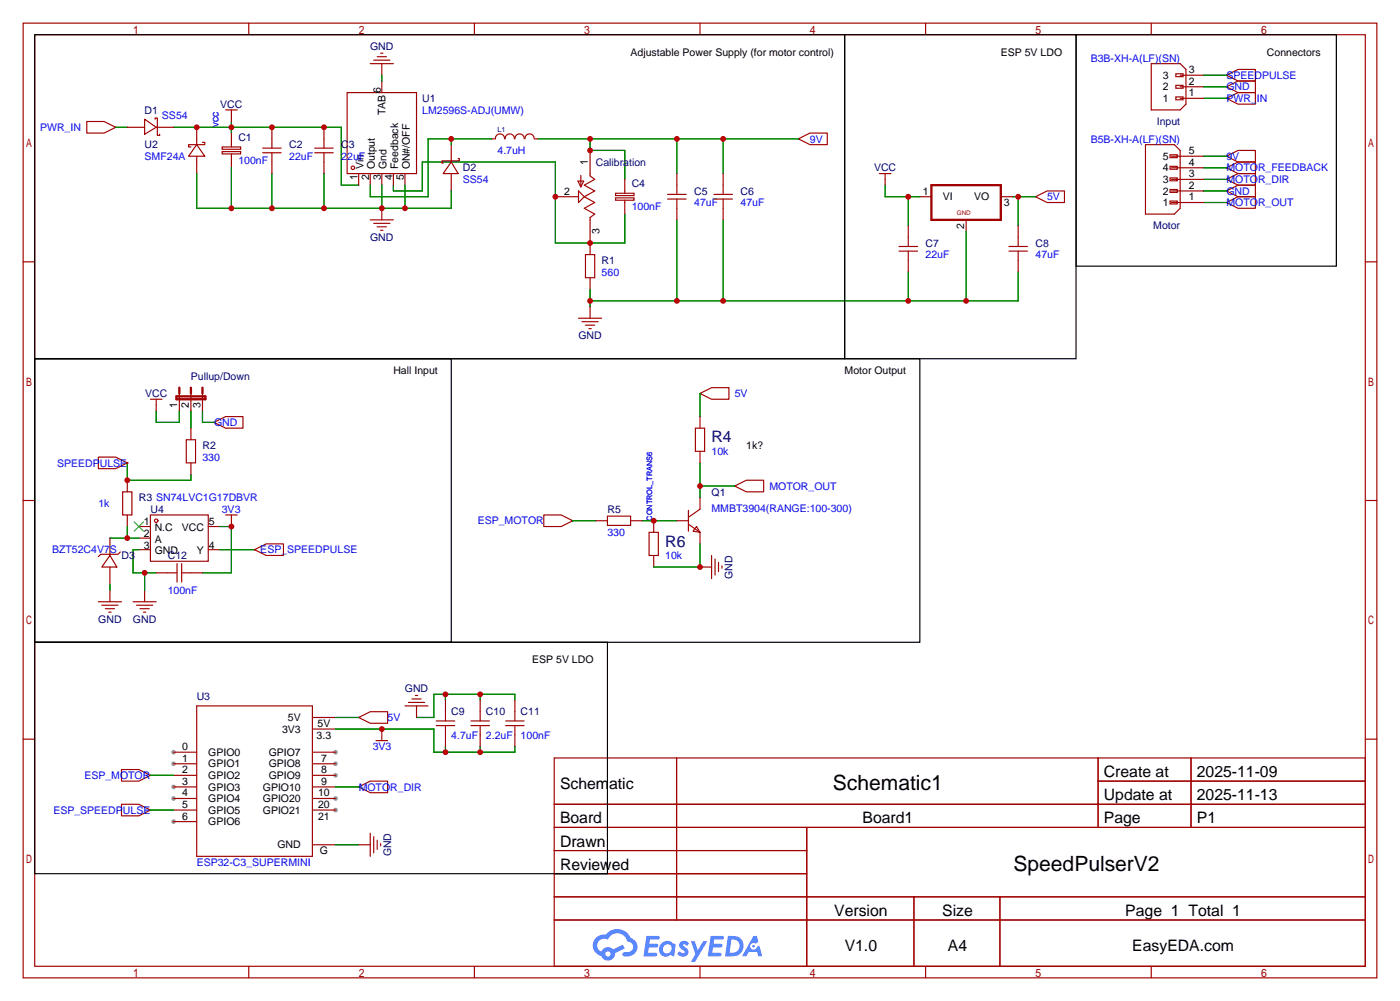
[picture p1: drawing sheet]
<svg xmlns="http://www.w3.org/2000/svg" width="307mm" height="220mm" viewBox="0 0 307 220" stroke-linecap="round" stroke-linejoin="round" font-family="sans-serif">
<g fill="#999">
<circle cx="38.1" cy="165.1" r=".51"/>
<circle cx="38.1" cy="167.6" r=".51"/>
<circle cx="38.1" cy="172.7" r=".51"/>
<circle cx="38.1" cy="175.3" r=".51"/>
<circle cx="38.1" cy="180.3" r=".51"/>
<circle cx="73.7" cy="165.1" r=".51"/>
<circle cx="73.7" cy="167.6" r=".51"/>
<circle cx="73.7" cy="170.2" r=".51"/>
<circle cx="73.7" cy="175.3" r=".51"/>
<circle cx="73.7" cy="177.8" r=".51"/>
</g>
<g fill="none" stroke="#a10000" stroke-width=".25">
<path d="M5.1 5.1h297.2v209.5h-297.2zM7.6 7.6h292.1v204.5h-292.1zM54.6 5.1v2.5M104.1 5.1v2.5M153.7 5.1v2.5M203.2 5.1v2.5M252.7 5.1v2.5M5.1 57.5h2.5M299.7 57.5h2.6M5.1 109.9h2.5M299.7 109.9h2.6M5.1 162.2h2.5"/>
<path d="M121.7 166.4h178v45.7h-178zM121.7 176.5h178M148.5 166.4v35.5M241.1 166.4v15.2M241.1 171.4h58.6M261.5 166.4v15.2M299.7 162.2h2.6M121.7 181.6h178M121.7 186.7h55.4M121.7 196.8h178M121.7 191.8h55.4M177.1 181.6v30.5"/>
<path d="M200.6 196.8v15.3M219.5 196.8v15.3M54.6 212.1v2.5M104.1 212.1v2.5M121.7 201.9h178M153.7 212.1v2.5M203.2 212.1v2.5M252.7 212.1v2.5"/>
</g>
<g fill="#5487ff">
<path d="M149.4 206.8a1.3 1.3 0 0 1 1.8 .3l-.4 .6a.54 .54 0 0 0-.9-.3l.2 .3a1.28 1.28 0 0 1 .7 2 1.53 1.53 0 0 1-2.1-.3l.5-.6 .8 .4a.31 .31 0 0 0 .3-.2 .31 .31 0 0 0-.3-.4 1.12 1.12 0 0 1-.6-1.8z"/>
<path d="M151.7 206.6h.8l.7 2 1.2-2h.9l-2.7 4.5h-.9l1-1.6z"/>
<path d="M141.9 205.4h2.3a.46 .46 0 0 1 .5 .1 .46 .46 0 0 1 .1 .5l-.4 .2h-1.7l-.2 .9h1.7a.4 .4 0 0 1 .3 .5 .4 .4 0 0 1-.4 .3h-1.7l-.1 1.2h1.3a.46 .46 0 0 1 .5 .1 .46 .46 0 0 1 .1 .5l-.3 .2h-2.6z"/>
<path d="M156 205.4h2.3a.47 .47 0 0 1 .5 .1 .47 .47 0 0 1 .1 .5l-.4 .2h-1.7l-.1 .9h1.6a.4 .4 0 0 1 .3 .5 .4 .4 0 0 1-.4 .3h-1.7l-.1 1.2h1.3a.46 .46 0 0 1 .5 .1 .46 .46 0 0 1 .2 .5l-.4 .2h-2.6z"/>
<path d="M165.4 205.4h.7l.4 1.4-.6 .3a.75 .75 0 0 0-1.2 .3 .75 .75 0 0 0 .5 1.1 .75 .75 0 0 0 1-.7l.5-.3 .6 2.4h-.8l-.3-1h-1.8l-.6 1h-.9z"/>
<path d="M159.8 205.4l-.6 4.5h1.4a2.27 2.27 0 0 0 2.6-2.3 2.27 2.27 0 0 0-2.7-2.2zM160.6 206.2a1.5 1.5 0 0 1 1.8 1.5 1.5 1.5 0 0 1-2 1.4h-.2z"/>
<path d="M145.2 207.1a1.6 1.6 0 0 0-.3 2.2 1.6 1.6 0 0 0 2.3 .2l.8 .4 .3-2.5-.2-.2-.4-.1a1.58 1.58 0 0 0-2.5 0zM145.8 207.6a.98 .98 0 0 1 1.6 .4 .98 .98 0 0 1-1 1.3 .94 .94 0 0 1-.9-.7 .94 .94 0 0 1 .3-1z"/>
<path d="M130.9 205.8a2.37 2.37 0 0 0 1.1 4 1.54 1.54 0 0 0 1.8 1 1.54 1.54 0 0 0 1.2-1.6l2.2-1.1-.5-.7-2.1 1a1.57 1.57 0 0 0-2.6 .5 1.5 1.5 0 0 1-.7-2.1 1.5 1.5 0 0 1 2.2-.5 2.23 2.23 0 0 1 2.2-1.5 2.23 2.23 0 0 1 2 1.9 1.16 1.16 0 0 1 1.3 1.1 1.16 1.16 0 0 1-1.1 1.2h-.7a.47 .47 0 0 0-.6 .4 .47 .47 0 0 0 .5 .5 2.17 2.17 0 0 0 2.5-.9 2.17 2.17 0 0 0-.4-2.7l-.8-.4a3.2 3.2 0 0 0-5.4-.8l-1.1 .1zM132.9 209.4a.6 .6 0 0 1 1.2 0 .6 .6 0 0 1-1.2 0z"/>
<circle cx="165.4" cy="207.7" r=".28"/>
</g>
<g fill="none" stroke="#a10000" stroke-width=".25">
<path d="M81.3 14h5.1M82 13.2h3.6M82.8 12.4h2M83.6 11.7h.5M83.8 14v2.5M83.8 17.8v2.5M252.7 14h6.4l1.2 1.2v7.7l-1.2 1.2h-6.4zM258.1 18.7h1.6v.7h-1.6zM258.1 16.2h1.6v.6h-1.6zM259.1 19h5.1M259.1 16.5h5.1M269.2 19l2.6-1.2h3.8v2.5h-3.8z"/>
<path d="M269.2 19h.1M269.2 16.5l2.6-1.3h3.8v2.6h-3.8zM269.2 16.5h.1M19 26.7h3.9l2.5 1.2-2.5 1.3h-3.9zM25.4 27.9h.1M27.9 27.9h3.8M31.7 26.2l2.6 1.7-2.6 1.6zM34 26.2v-.3h.5v3.8h.6v-.2M34.3 27.9h3.8M43.2 31.8l1.8 2.5h-3.6zM43.2 27.9v3.9M43.2 34.3v3.8"/>
<path d="M44.4 31.2h.6v.6h-3.6v.5h.5M48.8 32.3h4v.5h-4zM48.8 33.3h4v.5h-4zM49.5 24.1h2.6M50.8 24.1v2.6M50.8 29.2v3.1M50.8 33.8v3M57.7 32.5h4M57.7 33.5h4M59.7 27.9v4.6M59.7 33.5v4.6M69.1 32.5h4.1"/>
<path d="M69.1 33.5h4.1M71.1 27.9v4.6M71.1 33.5v4.6M76.2 20.3h15.2v17.8h-15.2zM78.7 38.1v2.5M81.3 38.1v2.5M83.8 38.1v2.5M86.4 38.1v2.5M88.9 38.1v2.5M99.1 35.6l1.5 2.5h-3.3zM99.1 31.8v3.8M99.1 38.1v3.8"/>
<path d="M100.6 34.8h.2v.5h-3.8v.5h.3M110.8 30.5a1.01 1.01 0 0 0-1-1.1 1.01 1.01 0 0 0-1.1 1.1h-.8M110.9 30.5a1.01 1.01 0 0 1 1-1.1 1.01 1.01 0 0 1 1 1.1M113 30.5a1.01 1.01 0 0 1 1.1-1.1 1.01 1.01 0 0 1 1 1.1M115.2 30.5a1.01 1.01 0 0 1 1.1-1.1 1.01 1.01 0 0 1 1 1.1M117.3 30.5h.8M126.9 39.8h1.2l-.6 1.2zM127.5 38.5v2.5M129.5 33v5.6l1.1 .8-2.3 1.2 2.3 1.3-2.3 1.3M137.2 39.4v3M148.6 38.1v4.6M158.7 38.1v4.6"/>
<path d="M175.3 30.5l2.5-1.3h3.8v2.6h-3.8zM175.3 30.5h.1M193 38.1h2.6M194.3 38.1v2.5M251.5 31.8h6.3l1.3 1.2v12.7l-1.3 1.3h-6.3zM256.9 39.1h1.5v.6h-1.5zM256.9 36.5h1.5v.6h-1.5zM256.9 34h1.5v.6h-1.5zM257.2 39.4h7M257.2 36.8h7M257.2 34.3h7M258.1 21.3h1.6v.6h-1.6z"/>
<path d="M259.1 21.6h5.1M269.2 21.6l2.6-1.3h3.8v2.6h-3.8zM269.2 21.6h.1M269.2 34.3l2.6-1.3h3.8v2.6h-3.8zM269.2 34.3h.1M269.2 36.8l2.6-1.2h3.8v2.5h-3.8zM269.2 36.8h.1M269.2 39.4l2.6-1.3h3.8v2.5h-3.8zM269.2 39.4h.1M81.3 48.3h5.1M82 49h3.6M82.8 49.8h2"/>
<path d="M83.6 50.5h.5M83.8 45.7v2.6M121.9 43.2h5.1M127 41.9l1.3 1.3-1.3 1.2zM128.3 43.2l2.3 1.2-2.3 1.3 2.3 1.3-1.1 .8v8.1M128.5 55.9h2.1v5.1h-2.1zM135.1 42.4h4.1v.5h-4.1zM135.1 43.4h4.1v.5h-4.1zM137.2 43.9v3.1M146.6 43.7h4M146.6 42.7h4M148.6 43.7v4.6"/>
<path d="M156.7 43.7h4.1M156.7 42.7h4.1M158.7 43.7v4.6M197.4 55.1h4M197.4 54.1h4M199.4 49.5v4.6M199.4 55.1v4.6M201.9 43.2h2.6M212.1 48.3v2.5M219.7 43.2h2.5M221.5 55.1h4.1M221.5 54.1h4.1"/>
<path d="M223.5 49.5v4.6M223.5 55.1v4.6M227.3 43.2l2.6-1.3h3.8v2.5h-3.8zM227.3 43.2h.1M256.9 44.1h1.5v.7h-1.5zM256.9 41.6h1.5v.6h-1.5zM257.2 44.4h7M257.2 41.9h7M269.2 41.9l2.6-1.3h3.8v2.6h-3.8zM269.2 41.9h.1M269.2 44.4l2.6-1.2h3.8v2.5h-3.8zM269.2 44.4h.1"/>
<path d="M127 69.8h5.1M127.8 70.6h3.5M128.5 71.4h2.1M129.3 72.1h.5M129.5 61v2.5M129.5 67.3v2.5M33 87.6h2.6M34.3 87.6v2.6M39.4 86.4v3.8M40.9 96.5h2v5.1h-2zM41.9 86.4v3.8M41.9 94v2.5"/>
<path d="M44.4 86.4v3.8M47 92.7l2.5-1.3h3.8v2.6h-3.8zM47 92.7h.1M152.7 94h2v5.1h-2zM153.7 86.4l2.5-1.3h3.8v2.5h-3.8zM153.7 86.4h.1M153.7 91.4v2.6M153.7 99.1v2.5M21.6 100.3h3.8l2.5 1.3-2.5 1.3h-3.8zM24.1 118.1v3.8M26.9 107.9h2.1v5.1h-2.1zM27.9 101.6h.1"/>
<path d="M27.9 105.4v2.5M27.9 113v2.6M30.5 115.6h2.5M30.5 118.1h2.5M33 113h12.7v10.2h-12.7zM41.9 101.6v2.5M45.7 115.6h2.6M49.5 113h2.6M50.8 115.6h.1M50.8 113v2.6M119.4 113h3.8l2.5 1.3-2.5 1.3h-3.8zM125.7 114.3h.1"/>
<path d="M130.8 114.3h2.5M133.3 113.3h5.1v2h-5.1zM138.4 114.3h2.6M142.5 116.8h2v5.1h-2zM143.5 114.3v2.5M148.6 114.3h2.5M151.1 115.1l2.6 1.7M151.1 112v4.6M152.9 115.6l.8 1.2-1.6-.2zM153.7 109.2v2.6l-2.6 1.7M153.7 116.8v2.6M161.3 106.7l2.5-1.3h3.8v2.5h-3.8z"/>
<path d="M161.3 106.7h.1M21.6 132.1h5.1M22.4 132.8h3.5M23.1 133.6h2M23.9 134.4h.5M24.1 121.9l1.6 2.6h-3.3zM24.1 124.5v3.8M24.1 129.5v2.6M26.4 121.2l-.5 .5h-3.8l-.5 .5M29.2 132.1h5.1M30 132.8h3.5M30.5 120.6h2.5"/>
<path d="M30.7 133.6h2.1M31.5 134.4h.5M31.7 129.5v2.6M34.3 125.7h4.6M38.9 123.7v4.1M39.9 125.7h4.5M39.9 123.7v4.1M45.7 120.6h2.6M55.9 120.6l2.5-1.2h3.8v2.5h-3.8zM55.9 120.6h.1M143.5 121.9v2.6M153.7 124.5h2.5"/>
<path d="M156.2 121.9v5.1M157 122.7v3.5M157.7 123.4v2.1M158.5 124.2v.5M43.2 154.9h25.4v33.1h-25.4zM68.6 157.5h5.1M78.7 157.5l2.6-1.3h3.8v2.5h-3.8zM78.7 157.5h.1M88.9 154.9h5.1M89.7 154.2h3.5M90.4 153.4h2.1M91.2 152.7h.5"/>
<path d="M91.4 154.9v2.6M95.8 158.2h4M95.8 159.3h4M97.8 153.7v4.5M97.8 159.3v4.5M103.4 158.2h4M103.4 159.3h4M105.4 153.7v4.5M105.4 159.3v4.5M111 158.2h4.1M111 159.3h4.1M113 153.7v4.5"/>
<path d="M113 159.3v4.5M26.7 176.5h3.8l2.5 1.3-2.5 1.3h-3.8zM26.7 168.9h3.8l2.5 1.3-2.5 1.2h-3.8zM33 177.8h.1M33 170.2h.1M38.1 165.1h5.1M38.1 167.6h5.1M38.1 170.2h5.1M38.1 172.7h5.1M38.1 175.3h5.1M38.1 177.8h5.1M68.6 160h5.1"/>
<path d="M68.6 165.1h5.1M68.6 167.6h5.1M68.6 170.2h5.1M68.6 172.7h5.1M68.6 175.3h5.1M68.6 177.8h5.1M78.7 172.7l2.6-1.3h3.8v2.6h-3.8zM78.7 172.7h.1M82.5 162.6h2.6M83.8 160h.1M83.8 160v2.6M38.1 180.3h5.1"/>
<path d="M68.6 185.4h5.1M78.7 185.4h2.6M81.3 182.9v5.1M82 183.6v3.6M82.8 184.4v2M83.6 185.2v.5"/>
<circle cx="77.5" cy="36.8" r=".38"/>
<circle cx="34.3" cy="114.3" r=".38"/>
</g>
<g fill="none" stroke="#008700" stroke-width=".25">
<path d="M83.8 16.5v1.3M264.2 19h5M264.2 16.5h5M25.4 27.9h2.5M38.1 27.9h36.8v12.7h3.8M43.2 38.1v7.6h55.9v-3.8M50.8 26.7v2.5M50.8 36.8v8.9M59.7 38.1v7.6M71.1 38.1v7.6M99.1 30.5v1.3M107.9 30.5h-13.9v12.7h-12.7v-2.6"/>
<path d="M118.1 30.5h57.2M129.5 30.5v2.5h7.7v6.4M148.6 30.5v7.6M158.7 30.5v7.6M264.2 21.6h5M264.2 34.3h5M264.2 36.8h5M264.2 39.4h5M83.8 40.6v5.1M86.4 40.6v1.3h6.3v-6.3h29.2v17.7h15.3v-6.3M88.9 40.6v5.1M148.6 48.3v17.7"/>
<path d="M158.7 48.3v17.7M194.3 40.6v2.6h7.6M199.4 43.2v6.3M199.4 59.7v6.3M212.1 50.8v15.2M222.2 43.2h5.1M223.5 43.2v6.3M223.5 59.7v6.3h-94M264.2 41.9h5M264.2 44.4h5M129.5 63.5v3.8M34.3 90.2v2.5h5.1v-2.5"/>
<path d="M41.9 90.2v3.8M44.4 90.2v2.5h2.6M153.7 86.4v5M24.1 118.1h6.4M27.9 101.6v3.8h14v-1.3M27.9 115.6v2.5M48.3 115.6h2.5v10.1h-6.4M125.7 114.3h5.1M141 114.3h7.6M153.7 101.6v7.6M153.7 119.4v5.1h-10.2M153.7 106.7h7.6"/>
<path d="M24.1 128.3v1.2M30.5 120.6h-1.3v5.1h5.1M31.7 125.7v3.8M48.3 120.6h7.6M73.7 157.5h5M97.8 152.4v1.3M105.4 152.4v1.3M113 153.7v-1.3h-17.8v5.1h-3.8M33 177.8h5.1M33 170.2h5.1M73.7 160h21.5v5.1h17.8v-1.3M73.7 172.7h5"/>
<path d="M97.8 163.8v1.3M105.4 163.8v1.3M73.7 185.4h5"/>
</g>
<path d="M204.5 40.6h15.2v7.7h-15.2zM38.7 87h6.4v.6h-6.4zM39.4 85.1v1.3M41.9 85.1v1.3M44.4 85.1v1.3" fill="none" stroke="#a10000" stroke-width=".51"/>
<path d="M7.6 7.6h177.8v71.1h-177.8zM185.4 7.6h50.8v71.1h-50.8zM236.2 7.6h57.2v50.8h-57.2zM7.6 78.7h194.3v62.3h-194.3zM7.6 78.7h91.5v62.3h-91.5zM7.6 141h125.7v50.8h-125.7z" fill="none" stroke="#000" stroke-width=".25"/>
<path d="M29.5 114.6l2 2M31.5 114.6l-2 2" fill="none" stroke="#3c3" stroke-width=".25"/>
<g fill="#c00">
<circle cx="83.8" cy="160" r=".63"/>
<circle cx="97.8" cy="165.1" r=".63"/>
<circle cx="105.4" cy="165.1" r=".63"/>
<circle cx="105.4" cy="152.4" r=".63"/>
<circle cx="97.8" cy="152.4" r=".63"/>
<circle cx="153.7" cy="106.7" r=".63"/>
<circle cx="143.5" cy="114.3" r=".63"/>
<circle cx="153.7" cy="124.5" r=".63"/>
<circle cx="223.5" cy="43.2" r=".63"/>
<circle cx="148.6" cy="30.5" r=".63"/>
<circle cx="158.8" cy="30.5" r=".63"/>
<circle cx="129.5" cy="30.5" r=".63"/>
<circle cx="129.5" cy="33" r=".63"/>
<circle cx="121.9" cy="43.2" r=".63"/>
<circle cx="129.5" cy="53.3" r=".63"/>
<circle cx="50.8" cy="27.9" r=".63"/>
<circle cx="43.2" cy="27.9" r=".63"/>
<circle cx="59.7" cy="27.9" r=".63"/>
<circle cx="71.1" cy="27.9" r=".63"/>
<circle cx="212.1" cy="66" r=".63"/>
<circle cx="199.4" cy="66" r=".63"/>
<circle cx="158.8" cy="66" r=".63"/>
<circle cx="148.6" cy="66" r=".63"/>
<circle cx="129.5" cy="66" r=".63"/>
<circle cx="99.1" cy="30.5" r=".63"/>
<circle cx="199.4" cy="43.2" r=".63"/>
<circle cx="27.9" cy="105.4" r=".63"/>
<circle cx="50.8" cy="115.6" r=".63"/>
<circle cx="31.8" cy="125.7" r=".63"/>
<circle cx="27.9" cy="118.1" r=".63"/>
<circle cx="59.7" cy="45.7" r=".63"/>
<circle cx="50.8" cy="45.7" r=".63"/>
<circle cx="71.1" cy="45.7" r=".63"/>
<circle cx="83.8" cy="45.7" r=".63"/>
<circle cx="88.9" cy="45.7" r=".63"/>
</g>
<g font-size="4.6">
<text x="182.9" y="173.5">Schematic1</text>
<text x="222.5" y="191.3">SpeedPulserV2</text>
</g>
<g font-size="3.5" fill="#000080">
<text x="156.2" y="97.1">R4</text>
<text x="146" y="120">R6</text>
</g>
<g font-size="3.5">
<text x="122.9" y="173.1">Schematic</text>
<text x="242.3" y="170.6">Create at</text>
<text x="262.7" y="170.6">2025-11-09</text>
<text x="242.3" y="175.7">Update at</text>
<text x="262.7" y="175.7">2025-11-13</text>
<text x="122.9" y="180.7">Board</text>
<text x="122.9" y="185.8">Drawn</text>
<text x="189.3" y="180.7">Board1</text>
<text x="242.3" y="180.7">Page</text>
<text x="262.7" y="180.7">P1</text>
<text x="122.9" y="190.9">Reviewed</text>
<text x="183.1" y="201.1">Version</text>
<text x="206.8" y="201.1">Size</text>
<text x="247" y="201.1">Page 1 Total 1</text>
<text x="185.4" y="208.7">V1.0</text>
<text x="208.1" y="208.7">A4</text>
<text x="248.6" y="208.7">EasyEDA.com</text>
</g>
<g font-size="2.3" fill="#000080">
<text x="81.3" y="11">GND</text>
<text x="48.4" y="23.7">VCC</text>
<text x="92.7" y="22.4">U1</text>
<text x="31.7" y="24.9">D1</text>
<text x="253.9" y="27.5">Input</text>
<text x="31.7" y="32.6">U2</text>
<text x="52.3" y="30.9">C1</text>
<text x="63.5" y="32.6">C2</text>
<text x="74.9" y="32.6">C3</text>
<text x="101.6" y="37.6">D2</text>
<text x="130.8" y="36.4">Calibration</text>
<text x="138.7" y="41.1">C4</text>
<text x="191.9" y="37.6">VCC</text>
<text x="152.4" y="42.7">C5</text>
<text x="162.6" y="42.7">C6</text>
<text x="81.3" y="52.9">GND</text>
<text x="253.2" y="50.3">Motor</text>
<text x="132.1" y="58">R1</text>
<text x="203.2" y="54.1">C7</text>
<text x="227.3" y="54.1">C8</text>
<text x="127" y="74.5">GND</text>
<text x="41.9" y="83.4">Pullup/Down</text>
<text x="31.9" y="87.2">VCC</text>
<text x="44.4" y="98.6">R2</text>
<text x="30.5" y="110">R3 SN74LVC1G17DBVR</text>
<text x="33" y="112.6">U4</text>
<text x="133.3" y="112.6">R5</text>
<text x="156.2" y="108.8">Q1</text>
<text x="26.7" y="122.7">D3</text>
<text x="36.8" y="122.7">C12</text>
<text x="160.8" y="127" transform="rotate(-90 160.8 127)">GND</text>
<text x="21.6" y="136.7">GND</text>
<text x="29.2" y="136.7">GND</text>
<text x="43.2" y="153.7">U3</text>
<text x="88.9" y="151.9">GND</text>
<text x="99.1" y="157">C9</text>
<text x="106.7" y="157">C10</text>
<text x="114.3" y="157">C11</text>
<text x="85.9" y="188" transform="rotate(-90 85.9 188)">GND</text>
</g>
<g font-size="2.3">
<text x="138.4" y="12.2">Adjustable Power Supply (for motor control)</text>
<text x="219.7" y="12.2">ESP 5V LDO</text>
<text x="255.3" y="17.3">3</text>
<text x="261" y="16">3</text>
<text x="278.1" y="12.2">Connectors</text>
<text x="83.6" y="20.3" transform="rotate(-90 83.6 20.3)">6</text>
<text x="255.3" y="22.4">1</text>
<text x="255.3" y="19.9">2</text>
<text x="261" y="21.1">1</text>
<text x="261" y="18.6">2</text>
<text x="84.6" y="25.3" transform="rotate(-90 84.6 25.3)">TAB</text>
<text x="255.3" y="35.1">5</text>
<text x="261" y="33.8">5</text>
<text x="78.5" y="39.5" transform="rotate(-90 78.5 39.5)">1</text>
<text x="79.8" y="37.2" transform="rotate(-90 79.8 37.2)">Vin</text>
<text x="81.1" y="39.5" transform="rotate(-90 81.1 39.5)">2</text>
<text x="82.3" y="37.2" transform="rotate(-90 82.3 37.2)">Output</text>
<text x="83.6" y="39.5" transform="rotate(-90 83.6 39.5)">3</text>
<text x="84.9" y="37.2" transform="rotate(-90 84.9 37.2)">Gnd</text>
<text x="86.1" y="39.5" transform="rotate(-90 86.1 39.5)">4</text>
<text x="87.4" y="37.2" transform="rotate(-90 87.4 37.2)">Feedback</text>
<text x="88.7" y="39.5" transform="rotate(-90 88.7 39.5)">5</text>
<text x="89.9" y="37.2" transform="rotate(-90 89.9 37.2)">ON#/OFF</text>
<text x="129.1" y="36.2" transform="rotate(-90 129.1 36.2)">1</text>
<text x="255.3" y="40.2">3</text>
<text x="255.3" y="37.6">4</text>
<text x="261" y="41.4">2</text>
<text x="261" y="38.9">3</text>
<text x="261" y="36.4">4</text>
<text x="123.8" y="42.7">2</text>
<text x="202.6" y="42.7">1</text>
<text x="207" y="44">VI</text>
<text x="213.8" y="44">VO</text>
<text x="220.3" y="45.3">3</text>
<text x="255.3" y="45.3">1</text>
<text x="255.3" y="42.7">2</text>
<text x="261" y="44">1</text>
<text x="131.6" y="51.4" transform="rotate(-90 131.6 51.4)">3</text>
<text x="211.6" y="50.2" transform="rotate(-90 211.6 50.2)">2</text>
<text x="86.4" y="82.1">Hall Input</text>
<text x="185.4" y="82.1">Motor Output</text>
<text x="38.9" y="89.5" transform="rotate(-90 38.9 89.5)">1</text>
<text x="41.4" y="89.5" transform="rotate(-90 41.4 89.5)">2</text>
<text x="44" y="89.5" transform="rotate(-90 44 89.5)">3</text>
<text x="163.8" y="98.6">1k?</text>
<text x="31.6" y="115.3">1</text>
<text x="31.6" y="117.9">2</text>
<text x="34" y="116.6">N.C</text>
<text x="34" y="119.2">A</text>
<text x="39.9" y="116.6">VCC</text>
<text x="45.8" y="115.3">5</text>
<text x="31.6" y="120.4">3</text>
<text x="34" y="121.7">GND</text>
<text x="43.2" y="121.7">Y</text>
<text x="45.8" y="120.4">4</text>
<text x="116.8" y="145.6">ESP 5V LDO</text>
<text x="61.9" y="160.8">3V3</text>
<text x="63.2" y="158.3">5V</text>
<text x="69.7" y="159.6">5V</text>
<text x="40" y="164.6">0</text>
<text x="40" y="167.2">1</text>
<text x="45.7" y="165.9">GPIO0</text>
<text x="59" y="165.9">GPIO7</text>
<text x="69.5" y="162.1">3.3</text>
<text x="70.5" y="167.2">7</text>
<text x="40" y="169.7">2</text>
<text x="40" y="172.3">3</text>
<text x="45.7" y="168.4">GPIO1</text>
<text x="45.7" y="171">GPIO2</text>
<text x="45.7" y="173.5">GPIO3</text>
<text x="57.7" y="173.5">GPIO10</text>
<text x="59" y="168.4">GPIO8</text>
<text x="59" y="171">GPIO9</text>
<text x="70.5" y="169.7">8</text>
<text x="70.5" y="172.3">9</text>
<text x="40" y="174.8">4</text>
<text x="40" y="177.3">5</text>
<text x="40" y="179.9">6</text>
<text x="45.7" y="176.1">GPIO4</text>
<text x="45.7" y="178.6">GPIO5</text>
<text x="57.7" y="176.1">GPIO20</text>
<text x="57.7" y="178.6">GPIO21</text>
<text x="69.8" y="174.8">10</text>
<text x="69.8" y="177.3">20</text>
<text x="69.8" y="179.9">21</text>
<text x="45.7" y="181.1">GPIO6</text>
<text x="60.9" y="186.2">GND</text>
<text x="70.2" y="187.5">G</text>
</g>
<g font-size="2.3" fill="#00f">
<text x="239.5" y="13.5">B3B-XH-A(LF)(SN)</text>
<text x="269.2" y="17.3">SPEEDPULSE</text>
<text x="269.2" y="19.9">GND</text>
<text x="269.2" y="22.4">PWR_IN</text>
<text x="8.8" y="28.7">PWR_IN</text>
<text x="35.6" y="26.2">SS54</text>
<text x="92.7" y="24.9">LM2596S-ADJ(UMW)</text>
<text x="31.7" y="35.1">SMF24A</text>
<text x="52.3" y="36">100nF</text>
<text x="63.5" y="35.1">22uF</text>
<text x="74.9" y="35.1">22uF</text>
<text x="109.2" y="33.8">4.7uH</text>
<text x="177.8" y="31.3">9V</text>
<text x="239.5" y="31.3">B5B-XH-A(LF)(SN)</text>
<text x="269.2" y="35.1">9V</text>
<text x="101.6" y="40.2">SS54</text>
<text x="269.2" y="37.6">MOTOR_FEEDBACK</text>
<text x="269.2" y="40.2">MOTOR_DIR</text>
<text x="138.7" y="46.1">100nF</text>
<text x="152.4" y="45.3">47uF</text>
<text x="162.6" y="45.3">47uF</text>
<text x="229.9" y="44">5V</text>
<text x="269.2" y="42.7">GND</text>
<text x="269.2" y="45.3">MOTOR_OUT</text>
<text x="203.2" y="56.7">22uF</text>
<text x="227.3" y="56.7">47uF</text>
<text x="132.1" y="60.5">560</text>
<text x="161.3" y="87.2">5V</text>
<text x="47" y="93.5">GND</text>
<text x="44.4" y="101.1">330</text>
<text x="156.2" y="99.9">10k</text>
<text x="12.5" y="102.4">SPEEDPULSE</text>
<text x="168.9" y="107.5">MOTOR_OUT</text>
<text x="21.6" y="111.3">1k</text>
<text x="48.7" y="112.7">3V3</text>
<text x="156.2" y="112.3">MMBT3904(RANGE:100-300)</text>
<text x="104.9" y="115.1">ESP_MOTOR</text>
<text x="133.3" y="117.6">330</text>
<text x="11.4" y="121.5">BZT52C4V7S</text>
<text x="57.1" y="121.5">ESP_SPEEDPULSE</text>
<text x="146" y="122.7">10k</text>
<text x="36.8" y="130.3">100nF</text>
<text x="85.1" y="158.3">5V</text>
<text x="81.8" y="164.5">3V3</text>
<text x="99.1" y="162.1">4.7uF</text>
<text x="106.7" y="162.1">2.2uF</text>
<text x="114.3" y="162.1">100nF</text>
<text x="18.5" y="171">ESP_MOTOR</text>
<text x="78.7" y="173.5">MOTOR_DIR</text>
<text x="11.7" y="178.6">ESP_SPEEDPULSE</text>
<text x="43.2" y="190">ESP32-C3_SUPERMINI</text>
</g>
<g font-size="1.6" fill="#00f">
<text x="47.9" y="27.9" transform="rotate(-90 47.9 27.9)">VCC</text>
<text x="143.2" y="114.3" transform="rotate(-90 143.2 114.3)">CONTROL_TRANS6</text>
</g>
<text font-size="1.6" fill="#000080" x="109.2" y="28.9">L1</text>
<text font-size="1.4" fill="#a00000" x="210.1" y="47.2">GND</text>
</svg>
